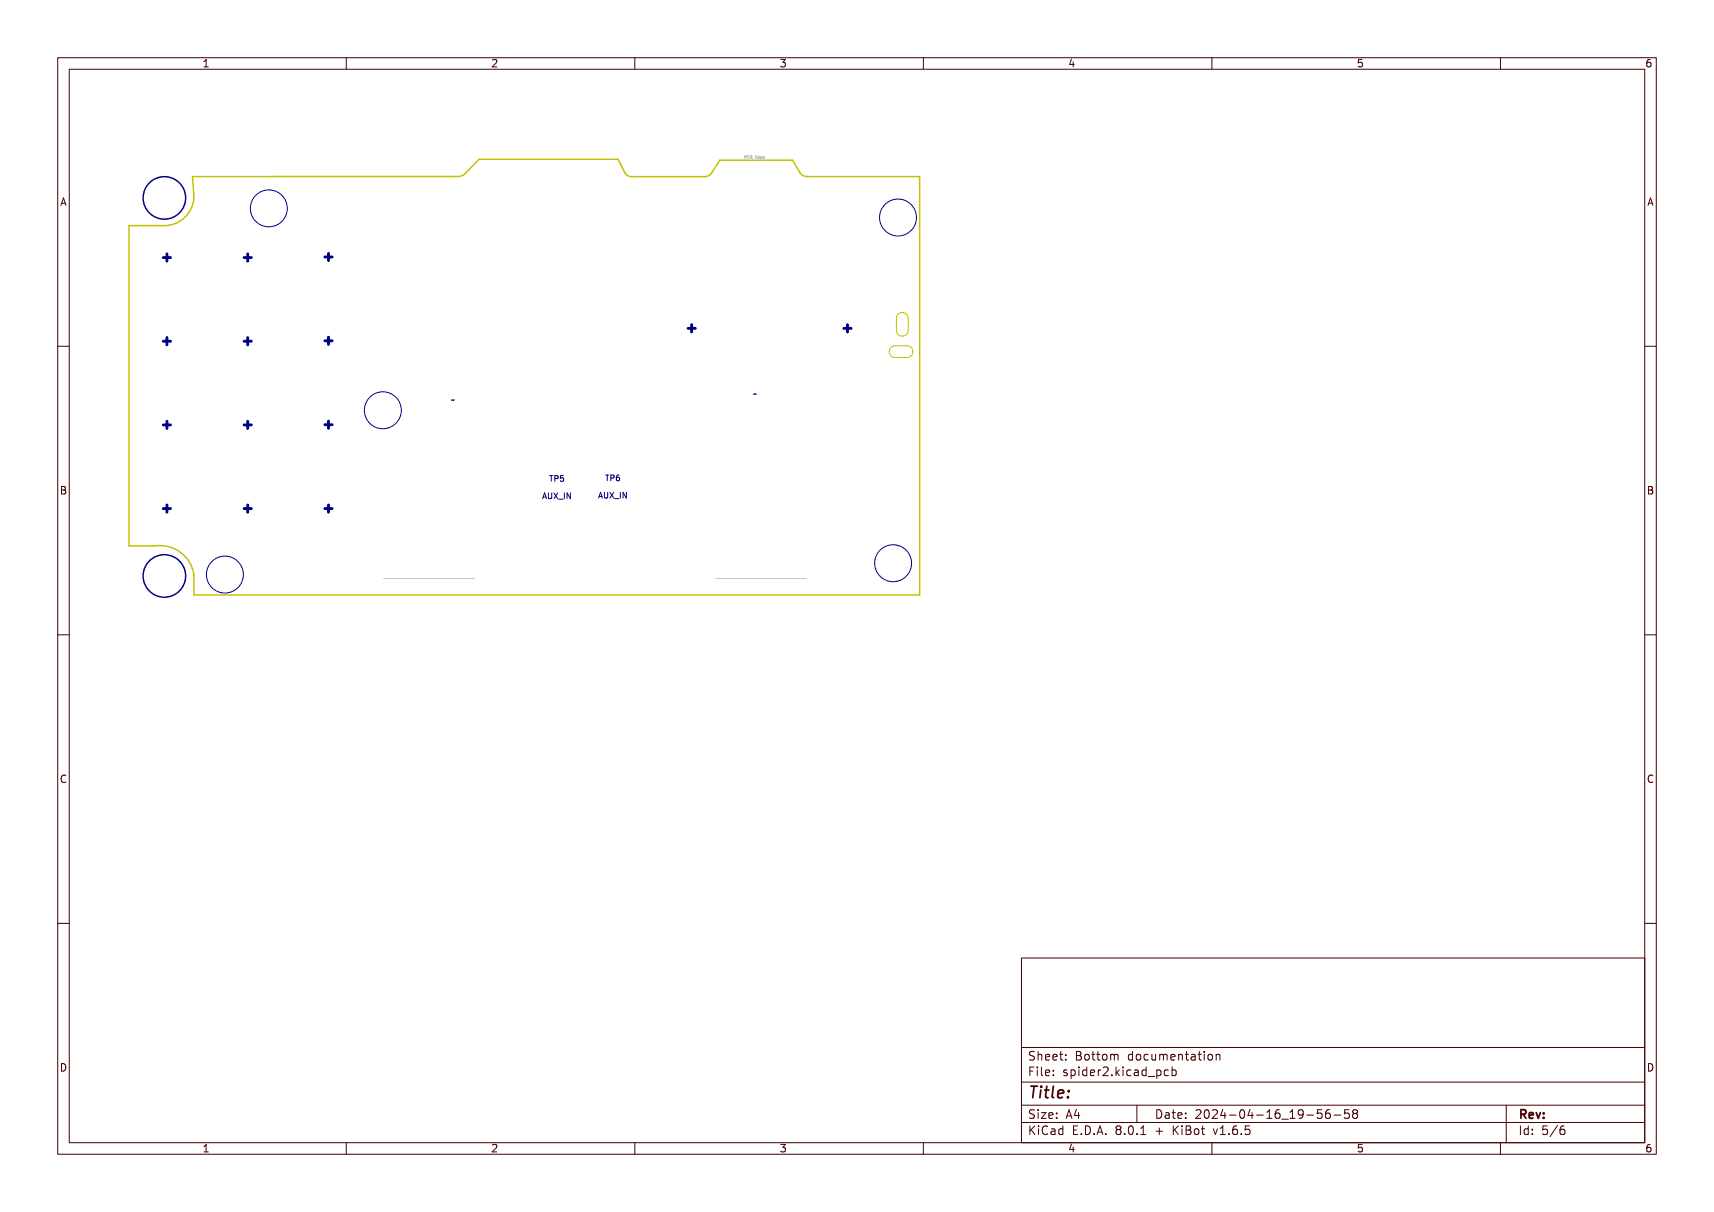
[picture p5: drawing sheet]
<svg xmlns="http://www.w3.org/2000/svg" width="297mm" height="210mm" viewBox="0 0 297 210" stroke-linecap="round" stroke-linejoin="round" font-family="sans-serif">
<g fill="none" stroke="#000084" stroke-width=".17">
<path d="M78.7 69.3l-.5 .1M131.1 68.2l-.5 .1M94 86.4l.4-1 .3 1M94.1 86.1h.5M95 85.4v.8l.2 .2 .4-.2v-.8M95.2 82.4h.6M95.5 82.4v1M96 85.4l.6 1M96.1 82.9h.5l.1-.4-.6-.1v1M96.6 85.4l-.6 1M96.8 86.5h.8M97.6 82.4h-.5v.5l.5-.1v.5l-.1 .1-.4-.1"/>
<path d="M97.8 85.4v1M98.8 85.4v1l-.5-1v1M103.7 86.3l.4-1 .3 1M103.8 86h.5M104.7 85.3v.8l.2 .2 .4-.2v-.8M104.9 82.3h.6M105.2 82.3v1M105.7 85.3l.6 1M105.8 82.8h.5l.1-.4-.6-.1v1M106.3 85.3l-.6 1M106.5 86.4h.8M107.3 82.3l-.3 .1-.2 .1v.6l.2 .2 .3-.1v-.5h-.3l-.2 .2"/>
<path d="M107.5 85.3v1M108.5 85.3v1l-.5-1v1"/>
<circle cx="46.6" cy="36.1" r="3.2"/>
<circle cx="155.6" cy="37.7" r="3.2"/>
<circle cx="66.3" cy="71.1" r="3.2"/>
<circle cx="39" cy="99.6" r="3.2"/>
<circle cx="154.8" cy="97.6" r="3.2"/>
</g>
<path d="M22.4 39.1h6a5.1 5.1 0 0 0 5.2-5l-.2-3.5h46a1.7 1.7 0 0 0 1.3-.6l2.3-2.4h24.1l1.2 2.3a1.39 1.39 0 0 0 1.2 .7h12.5a1.39 1.39 0 0 0 1.3-.7l1.4-2.1h12.6l1.3 2.1a1.39 1.39 0 0 0 1.3 .7h19.5v72.5h-125.8v-3.5a5.9 5.9 0 0 0-6.7-5h-4.5z" fill="none" stroke="#c2c200" stroke-width=".25"/>
<path d="M155.6 54.4a1.03 1.03 0 0 1 1.1-.2 1.03 1.03 0 0 1 .7 1v2a1.02 1.02 0 0 1-1 1 1.02 1.02 0 0 1-1.1-1v-2zM154.4 60.2l.7-.3h2.1a1.02 1.02 0 0 1 1 1 1.02 1.02 0 0 1-1 1h-2.1a1.02 1.02 0 0 1-.9-.6 1.02 1.02 0 0 1 .2-1.1z" fill="none" stroke="#c2c200" stroke-width=".17"/>
<g fill="none" stroke="#c2c2c2" stroke-width=".17">
<path d="M129.3 27h-.3v.5M129.3 27h.1M129.3 27v.2l-.3 .1M129.8 27a.23 .23 0 0 0-.3 .3 .23 .23 0 0 0 .3 .2M129.8 27h.1M129.8 27.5h.1M130 27.2h.2M130.2 27.2l.1-.2h-.3v.5h.3M130.2 27.2l.1 .3M130.3 27.5h.1M130.9 27.2h.2M131.1 27h-.2v.5h.2"/>
<path d="M131.6 27.2l-.3 .1 .1 .2h.2M131.6 27v.5M132 27.2l-.2 .1v.2h.2M132 27.2v.4h-.2M132.2 27.3h.3l-.1-.1h-.2l.1 .3h.1M66.5 100.2h15.7M124 100.2h15.7"/>
</g>
<g fill="none" stroke="#000084" stroke-width=".25">
<circle cx="28.5" cy="34.3" r="3.7"/>
<circle cx="28.5" cy="99.8" r="3.7"/>
</g>
<g fill="none" stroke="#000084" stroke-width=".5">
<path d="M28.3 44.6h1.3M28.3 59.1h1.3M28.9 44v1.3M28.9 58.5v1.3M42.3 44.6h1.3M42.3 59.1h1.3M42.9 44v1.3M42.9 58.5v1.3M56.3 59.1h1.3M56.3 44.5h1.3M56.9 43.9v1.3M56.9 58.4v1.3"/>
<path d="M119.2 56.9h1.3M119.8 56.3v1.2M146.2 56.9h1.3M146.9 56.3v1.2M28.3 73.6h1.3M28.9 73v1.3M42.3 73.6h1.3M42.9 73v1.3M56.3 73.6h1.3M56.9 73v1.2M28.3 88.1h1.3M28.9 87.5v1.3"/>
<path d="M42.3 88.1h1.3M42.9 87.5v1.3M56.3 88.1h1.3M56.9 87.5v1.3"/>
</g>
<g fill="none" stroke="#480000" stroke-width=".17">
<path d="M10 10h277v190h-277zM12 12h273v186h-273zM35.3 10.7l.4-.4v1.3M35.3 11.6h.8M60 10v2M85.3 10.4l.5-.1 .3 .4-.8 .9h.8M110 10v2M135.3 10.3h.8l-.4 .5 .3 .1v.6l-.2 .1-.5-.1M160 10v2M185.7 10.2l-.4 1h.9M186 10.7v.9M210 10v2"/>
<path d="M236 10.3h-.6l-.1 .6 .2-.1 .5 .1 .1 .1-.1 .5-.2 .1-.5-.1M260 10v2M286 10.3l-.4 .1a.87 .87 0 0 0 0 1.2l.4-.1 .1-.5-.3-.2-.3 .1-.2 .1M10.6 35.6l.4-1.3 .4 1.3M10.7 35.2h.6M285.6 35.6l.4-1.3 .4 1.3M285.7 35.2h.6M10 60h2M285 60h2M10.7 84.3l.6 .1v.3l-.2 .2a.35 .35 0 0 1 .3 .3 .35 .35 0 0 1-.2 .4h-.5zM10.7 84.9h.4M285.7 84.3l.6 .1v.3l-.2 .2a.35 .35 0 0 1 .3 .3 .35 .35 0 0 1-.2 .4h-.5z"/>
<path d="M285.7 84.9h.4M10 110h2M285 110h2M11.4 134.4a.62 .62 0 0 0-.9 .5 .62 .62 0 0 0 .7 .7l.2-.1M286.4 134.4a.62 .62 0 0 0-.9 .5 .62 .62 0 0 0 .7 .7l.2-.1M10 160h2M285 160h2M177 166h108v32h-108zM10.7 184.3a.66 .66 0 0 1 .7 .6 .66 .66 0 0 1-.7 .7zM35.3 199.6h.8M35.3 198.7l.4-.4v1.3M60 198v2"/>
<path d="M85.3 198.4l.5-.1 .3 .4-.8 .9h.8M110 198v2M135.3 198.3h.8l-.4 .5 .3 .1v.6l-.2 .1-.5-.1M160 198v2M177 181.5h108M177 187.5h108M177 191.5h108M177 194.5h108M178.5 185.6h.5M178.5 195.1v1.5M178.7 195.7l.6 .9M179.2 184.9h-.7v1.5"/>
<path d="M179.2 182.3l-.5-.1-.2 .1v.5l.6 .2 .1 .4-.2 .3-.6-.1M179.2 192.4l-.5-.1-.2 .1v.5l.6 .2 .1 .4-.2 .3-.6-.1M179.3 195.1l-.8 .8M179.7 184.9v.1M179.7 185.4v1M179.9 182.8l.2-.1 .4 .1v.9M179.9 182.2v1.5M179.9 192.3v.1M179.9 192.8v1M180 195.1v.1M180 195.6v1M180.5 184.9v1.3l.2 .2"/>
<path d="M180.5 192.8h.7l-.7 1h.7M181.2 183.2l.7-.2-.1-.2-.4-.1-.2 .2v.7h.6M181.2 185.9l.7-.2-.1-.2-.4-.1-.2 .2v.7h.6M181.5 195.2a.6 .6 0 0 0-.7 0 .6 .6 0 0 0-.2 .7 .56 .56 0 0 0 .3 .6 .56 .56 0 0 0 .6-.1M181.7 193.3l.8-.2-.1-.2-.4-.1-.3 .2 .1 .7h.6M182.2 195.7h.5l.1 .9M182.5 183.2l.7-.2-.1-.2-.4-.1-.2 .2v.7h.6M182.5 186.2v.2M182.5 185.5v.1M182.8 195.9l-.5 .1a.29 .29 0 0 0-.2 .3 .29 .29 0 0 0 .2 .3l.5-.1M183.1 193.6v.2M183.1 192.9v.1"/>
<path d="M183.6 182.7h.6M183.8 182.2v1.3l.4 .2M184.2 195.7l-.5-.1-.2 .3v.4l.1 .2h.6M184.2 195.1v1.5M184.7 183.5v.2M184.7 182.8v.1M184.7 193.8l.5-1.5 .5 1.5M184.9 185.5l-.4-.1-.2 .2 .1 .2 .5 .2v.3h-.6M184.9 193.4h.7M185.6 185.5l.4-.1 .3 .3v.4l-.1 .2h-.6M185.6 185.4v1.5M185.7 198.2l-.4 1h.9"/>
<path d="M186 198.7v.9M186 195.8h.5M186.5 182.2h.5l.2 .1 .1 .3-.3 .3a.4 .4 0 0 1 .4 .4 .4 .4 0 0 1-.3 .4h-.6zM186.5 182.9h.5M186.5 192.2l-.3 1.1h.9M186.7 195.1h-.7v1.5h.7M186.9 192.8v1M187 184.9v.1M187 185.4v1M187.4 196.4v.2M188.1 182.8l.4-.1 .2 .3v.4l-.2 .3-.4-.1-.1-.2v-.4zM188.1 195.1a.76 .76 0 0 1 .9 .7 .76 .76 0 0 1-.9 .8z"/>
<path d="M188.3 185.5l-.4-.1-.3 .3v.4l.1 .2h.6M188.3 184.9v1.5M189 185.9l.7-.2-.1-.2-.4-.1-.2 .2v.7h.6M189.2 182.7h.5M189.4 182.2v1.3l.3 .2M189.6 196.4v.2M190 182.7h.6M190.1 196.6l.5-1.5 .5 1.5M190.2 182.2v1.3l.4 .2M190.2 196.2h.8M190.3 185.4v1M190.7 185.4l-.2 .1-.2 .2"/>
<path d="M191.1 182.8l.2-.1 .4 .1 .1 .6-.1 .2-.4 .1-.2-.2zM191.2 185l.2-.1h.3l.3 .1v.3l-.9 1.1h.9M191.6 196.4v.2M192.5 182.8l.4-.1 .2 .2M192.5 182.7v1M192.7 186.2v.2M193.1 182.9l.2-.2 .4 .1v.9M193.1 182.9v.8M193.4 184.9v1.5M193.5 185.8l.5 .6M193.7 195.7l-.3 .3 .1 .4 .2 .2 .4-.1 .1-.2v-.3l-.2-.3M193.7 195.7l-.3-.3 .3-.3h.3l.2 .3-.2 .3"/>
<path d="M193.7 195.7h.3M194 185.4l-.6 .6M194.6 184.9v.1M194.6 185.4v1M194.9 196.4v.2M195.7 195.2l.2-.1a.81 .81 0 0 1 .6 .6 .81 .81 0 0 1-.3 .8l-.2 .1a.81 .81 0 0 1-.3-1.4zM196 185.5l-.5-.1-.3 .3v.4l.2 .2h.6M196.2 182.8l-.4-.1-.3 .3v.4l.2 .2h.5M196.2 182.2v1.5M196.6 185.5h.6v.9M197 182.8l.2-.1 .4 .1 .1 .6-.2 .2-.3 .1-.2-.2zM197 191.5v3"/>
<path d="M197 196.4v.2M197.2 185.7l-.5 .1a.3 .3 0 0 0-.2 .3 .3 .3 0 0 0 .2 .3l.5-.1M197.7 196.6h.8M197.7 195.5l.4-.4v1.5M198.6 185.5l-.4-.1-.3 .3v.4l.1 .2h.6M198.6 184.9v1.5M199 182.8l-.5-.1-.3 .3v.4l.2 .2h.6M199 186.5h1.1M199.6 182.7l.1 .9 .3 .1 .2-.2M200.2 182.7v1M200.3 196h1.2M200.5 185.5l.4-.1 .3 .3v.4l-.2 .2h-.5"/>
<path d="M200.5 185.4v1.5M200.5 192.3a.76 .76 0 0 1 .8 .7 .76 .76 0 0 1-.8 .8zM200.9 195.4v1.2M201 182.8l.4-.1 .2 .2M201 182.7v1M201.6 182.9l.2-.2 .4 .1v.9M201.6 182.9v.8M202 192.9h.5l.1 .9M202.5 185.5l-.5-.1-.3 .3v.4l.2 .2h.6M202.6 193.1l-.5 .1a.29 .29 0 0 0-.2 .3 .29 .29 0 0 0 .2 .3l.5-.1M202.9 183.2l.7-.2-.1-.2-.4-.1-.2 .2 .1 .7h.5M203.1 185.5l.4-.1 .3 .3v.4l-.1 .2h-.6"/>
<path d="M203.1 184.9v1.5M203.1 192.8h.6M203.3 192.3v1.3l.4 .2M203.3 195.1v1.5M203.5 195.7l.7 .9M204.1 193.3l.7-.2-.1-.2-.4-.1-.2 .2 .1 .7h.5M204.2 195.1l-.9 .8M204.2 182.8l.3-.1 .3 .1 .1 .9M204.2 182.7v1M204.8 195.1v.1M204.8 195.6v1M205.4 182.7h.6"/>
<path d="M205.5 193.6v.2M205.5 192.9v.1M205.5 195.1h.5l.2 .1 .1 .3-.3 .3a.4 .4 0 0 1 .4 .4 .4 .4 0 0 1-.3 .4h-.6zM205.5 195.8h.5M205.6 182.2v1.3l.1 .1 .3 .1M206.5 182.8h.5l.1 .9M207 195.7l.2-.1 .5 .1v.6l-.1 .2-.4 .1-.2-.2zM207.1 183l-.5 .1a.29 .29 0 0 0-.2 .3 .29 .29 0 0 0 .2 .3l.5-.1M207.2 192.4l.3-.1h.3l.2 .1 .1 .3-.1 .2-.8 .9h.9M207.6 182.7h.6M207.8 182.2v1.3l.1 .1 .3 .1M208.2 195.6h.5"/>
<path d="M208.4 195.1v1.3l.3 .2M208.7 182.2v.1M208.7 182.7v1M208.8 192.4l.2-.1a.81 .81 0 0 1 .6 .6 .81 .81 0 0 1-.3 .8l-.1 .1a.81 .81 0 0 1-.4-1.4zM209.4 182.8l.2-.1 .4 .1 .1 .6-.1 .2-.4 .1-.2-.2zM210 198v2M210.1 192.4l.2-.1h.4l.2 .1 .1 .3-.1 .2-.9 .9h1M210.2 195.6l.4 1 .4-1M210.7 182.8l.3-.1 .3 .1 .1 .9M210.7 182.7v1M211.5 196.6h.8M211.5 195.5l.4-.4v1.5"/>
<path d="M211.9 192.2l-.4 1.1h1M212.2 192.8v1M213 196.4v.2M213 193.2h1.2M214.3 195.1a.59 .59 0 0 0-.7 .6v.6l.1 .2 .5 .1 .2-.2 .1-.5-.2-.2h-.4l-.3 .2M215 192.4l.2-.1a.81 .81 0 0 1 .6 .6 .81 .81 0 0 1-.3 .8l-.2 .1a.81 .81 0 0 1-.6-.6 .81 .81 0 0 1 .3-.8zM215.1 196.4v.2M216.5 195.1h-.7l-.1 .7 .3-.1h.5l.1 .2-.1 .5-.2 .2-.6-.2M216.6 192.2l-.4 1.1h1M217 192.8v1M217.7 193.2h1.2M219.5 193.8h.9"/>
<path d="M219.5 192.7l.5-.4v1.5M221.7 192.3a.59 .59 0 0 0-.7 .6v.6l.1 .2 .4 .1 .2-.2 .1-.5-.1-.2h-.5l-.2 .2M222.1 193.9h1.1M223.5 193.8h.9M223.5 192.7l.5-.4v1.5M225.8 192.9l-.3 .3h-.3l-.2-.3 .1-.5 .4-.1 .2 .1a.99 .99 0 0 1-.3 1.4h-.3M226.5 193.2h1.1M229 192.3h-.7l-.1 .7 .3-.1h.5l.1 .2-.1 .5-.2 .2h-.3l-.3-.2M230.4 192.3a.59 .59 0 0 0-.7 .6v.6l.1 .2 .4 .1 .3-.2v-.5l-.1-.2h-.4l-.3 .2M231.2 193.2h1.1M233.7 192.3h-.7v.7l.2-.1h.5l.1 .2-.1 .5-.2 .2h-.3l-.2-.2M234.7 192.9l-.3 .3 .1 .4 .2 .2 .4-.1 .1-.2v-.4l-.2-.2"/>
<path d="M234.7 192.9l-.3-.3 .3-.3h.3l.2 .3-.2 .3M234.7 192.9h.3M236 198.3h-.6l-.1 .6 .2-.1 .5 .1 .1 .1-.1 .5-.2 .1-.5-.1M260 198v2M261 191.5v6.5M263.5 195.1v1.5M264.8 195.1v1.5M264.8 195.7l-.4-.1-.3 .3v.4l.1 .2h.6M265.5 196.4v.2M265.5 195.7v.1M268.1 195.1h-.7l-.1 .7 .2-.1h.5l.2 .2-.1 .5-.2 .2-.6-.2M269.9 195l-1.3 1.9"/>
<path d="M271 195.1a.59 .59 0 0 0-.7 .6v.6l.2 .2 .4 .1 .2-.2 .1-.5-.2-.2h-.4l-.3 .2M285.7 184.3a.66 .66 0 0 1 .7 .6 .66 .66 0 0 1-.7 .7zM286 198.3l-.4 .1a.87 .87 0 0 0 0 1.2l.4-.1 .1-.5-.3-.2-.3 .1-.2 .1"/>
</g>
<g fill="none" stroke="#480000" stroke-width=".3">
<path d="M178.6 188.2h1.2M179.2 188.2l-.3 2M180.4 188.9l-.2 1.3M180.4 188.2l-.1 .1 .1 .1M180.4 188.2l.1 .1-.1 .1M180.4 188.2v.2M181 188.9h.8M181.4 188.2l-.2 1.7v.2l.4 .1M182.5 188.2l-.2 1.7 .3 .3M183.3 189.5l1-.1-.1-.4-.5-.1-.3 .3-.1 .9 .2 .1 .6-.1M185.1 190v.1l-.1 .1M185.1 190l-.1 .1v.1"/>
<path d="M185.1 190l-.1 .2M185.2 189v.2M185.2 189l.1 .1-.1 .1M185.2 189l-.1 .1 .1 .1M263.6 193.1l.7-.1 .1-.2-.1-.4-.2-.1h-.5v1.5M263.9 193.1l.5 .7M265 193.3l.7-.2-.1-.3h-.4l-.2 .2 .1 .7h.5M266.2 192.8l.4 1 .3-1M267.5 193.6v.2M267.5 192.8v.2"/>
</g>
<text font-size="2.7" fill="#fff" x="178" y="190.3">Title:</text>
<g font-size="2" fill="#fff">
<text x="178" y="183.7">Sheet: Bottom documentation</text>
<text x="178" y="186.4">File: spider2.kicad_pcb</text>
<text x="178" y="196.6">KiCad E.D.A. 8.0.1 + KiBot v1.6.5</text>
<text x="178" y="193.8">Size: A4</text>
<text x="200" y="193.8">Date: 2024-04-16_19-56-58</text>
<text x="263" y="193.8">Rev:</text>
<text x="263" y="196.6">Id: 5/6</text>
</g>
<g font-size="1.7" fill="#fff">
<text x="35" y="11.6">1</text>
<text x="85" y="11.6">2</text>
<text x="135" y="11.6">3</text>
<text x="185" y="11.6">4</text>
<text x="235" y="11.6">5</text>
<text x="285" y="11.6">6</text>
<text x="10.5" y="35.6">A</text>
<text x="285.5" y="35.6">A</text>
<text x="10.5" y="85.7">B</text>
<text x="285.5" y="85.7">B</text>
<text x="10.5" y="135.6">C</text>
<text x="285.5" y="135.6">C</text>
<text x="10.5" y="185.7">D</text>
<text x="285.5" y="185.7">D</text>
<text x="35" y="199.6">1</text>
<text x="85" y="199.6">2</text>
<text x="135" y="199.6">3</text>
<text x="185" y="199.6">4</text>
<text x="235" y="199.6">5</text>
<text x="285" y="199.6">6</text>
</g>
<g font-size="1.3" fill="#fff">
<text x="78.1" y="69.8">~</text>
<text x="130.4" y="68.8">~</text>
<text x="95.3" y="83.5">TP5</text>
<text x="105" y="83.3">TP6</text>
<text x="94.1" y="86.5">AUX_IN</text>
<text x="103.8" y="86.3">AUX_IN</text>
</g>
<text font-size=".7" fill="#fff" x="129.1" y="27.5">PCB Edge</text>
</svg>
